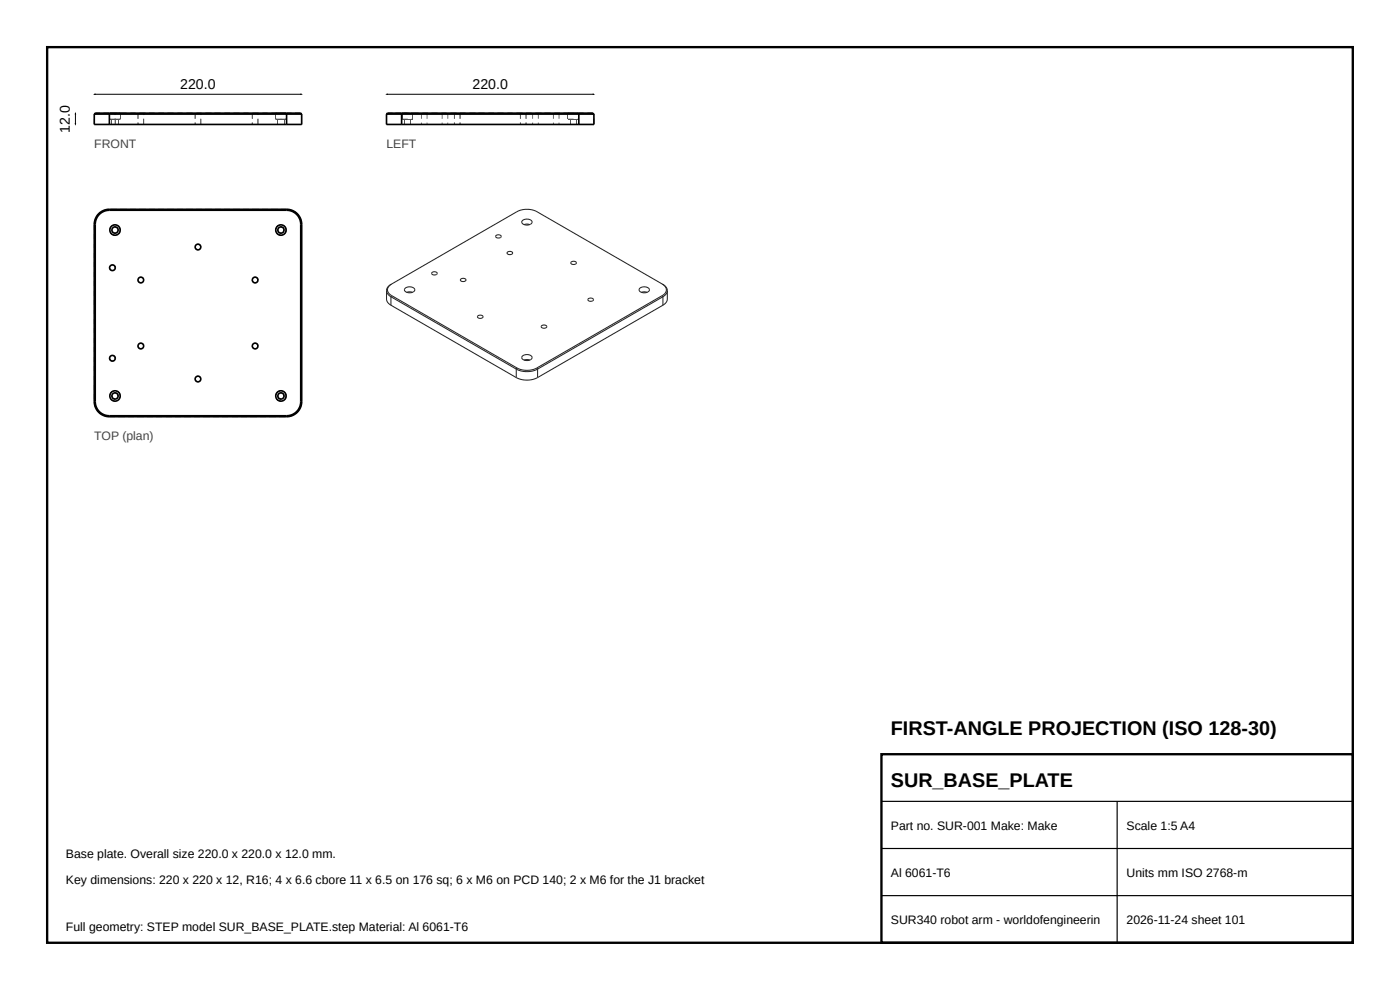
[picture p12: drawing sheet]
<svg xmlns="http://www.w3.org/2000/svg" width="297mm" height="210mm" viewBox="0 0 297 210" stroke-linecap="round" stroke-linejoin="round" font-family="sans-serif">
<path d="M10 10h277v190h-277zM187 160h100v40h-100z" fill="none" stroke="#000" stroke-width=".5"/>
<path d="M187 170h100M187 180h100M237 170v30M187 190h100" fill="none" stroke="#000" stroke-width=".25"/>
<g fill="#555">
<path d="M23.9 26.3h1.2v.2h-1.2z"/>
<path d="M23.7 26.3h1.2v.2h-1.2z"/>
<path d="M23.3 26.3h1.2v.2h-1.2z"/>
<path d="M29.3 26.3h1.2v.2h-1.2z"/>
<path d="M41.4 26.3h1.2v.2h-1.2z"/>
<path d="M59.1 26.3h1.2v.2h-1.2z"/>
<path d="M58.9 26.3h1.2v.2h-1.2z"/>
<path d="M53.5 26.3h1.2v.2h-1.2z"/>
<path d="M23.3 23.9h1.2v.2h-1.2z"/>
<path d="M29.3 23.9h1.2v.2h-1.2z"/>
<path d="M41.4 23.9h1.2v.2h-1.2z"/>
<path d="M53.5 23.9h1.2v.2h-1.2z"/>
<path d="M25 25.3h.2v1.1h-.2z"/>
<path d="M23.9 25.2h1.2v.2h-1.2z"/>
<path d="M23.7 25.2h1.2v.2h-1.2z"/>
<path d="M60.2 25.3h.2v1.1h-.2z"/>
<path d="M59.1 25.2h1.2v.2h-1.2z"/>
<path d="M58.9 25.2h1.2v.2h-1.2z"/>
<path d="M19.9 24.1l.2-.2 .2 .2-.2 .2z"/>
<path d="M63.7 24.1l.2-.2 .2 .2-.2 .2z"/>
<path d="M25.4 24.1h.2v1.2h-.2z"/>
<path d="M60.6 24.1h.2v1.2h-.2z"/>
<path d="M23.7 25.3h.1v1.1h-.1z"/>
<path d="M58.9 25.3h.1v1.1h-.1z"/>
<path d="M23.2 24h.2v1.2h-.2z"/>
<path d="M58.4 24h.2v1.2h-.2z"/>
<path d="M22 26.3h1.2v.2h-1.2zM20 26.3h1.2v.2h-1.2z"/>
<path d="M62.8 26.3h1.2v.2h-1.2zM60.8 26.3h1.2v.2h-1.2z"/>
<path d="M59.6 26.3h1.2v.2h-1.2zM57.6 26.3h1.2v.2h-1.2zM55.6 26.3h1.2v.2h-1.2zM53.6 26.3h1.2v.2h-1.2zM51.6 26.3h1.2v.2h-1.2zM49.6 26.3h1.2v.2h-1.2zM47.6 26.3h1.2v.2h-1.2zM45.6 26.3h1.2v.2h-1.2zM43.6 26.3h1.2v.2h-1.2zM41.6 26.3h1.2v.2h-1.2zM39.6 26.3h1.2v.2h-1.2zM37.6 26.3h1.2v.2h-1.2zM35.6 26.3h1.2v.2h-1.2zM33.6 26.3h1.2v.2h-1.2zM31.6 26.3h1.2v.2h-1.2zM29.6 26.3h1.2v.2h-1.2zM27.6 26.3h1.2v.2h-1.2zM25.6 26.3h1.2v.2h-1.2zM23.6 26.3h1.2v.2h-1.2z"/>
<path d="M19.9 25.2h.2v1.2h-.2zM19.9 24.2h.2v.2h-.2z"/>
<path d="M22 23.9h1.2v.2h-1.2zM20.2 23.9h1v.2h-1z"/>
<path d="M62.6 23.9h1.2v.2h-1.2zM60.8 23.9h1v.2h-1z"/>
<path d="M59.6 23.9h1.2v.2h-1.2zM57.6 23.9h1.2v.2h-1.2zM55.6 23.9h1.2v.2h-1.2zM53.6 23.9h1.2v.2h-1.2zM51.6 23.9h1.2v.2h-1.2zM49.6 23.9h1.2v.2h-1.2zM47.6 23.9h1.2v.2h-1.2zM45.6 23.9h1.2v.2h-1.2zM43.6 23.9h1.2v.2h-1.2zM41.6 23.9h1.2v.2h-1.2zM39.6 23.9h1.2v.2h-1.2zM37.6 23.9h1.2v.2h-1.2zM35.6 23.9h1.2v.2h-1.2zM33.6 23.9h1.2v.2h-1.2zM31.6 23.9h1.2v.2h-1.2zM29.6 23.9h1.2v.2h-1.2zM27.6 23.9h1.2v.2h-1.2zM25.6 23.9h1.2v.2h-1.2zM23.6 23.9h1.2v.2h-1.2z"/>
<path d="M24.3 23.9h1.2v.2h-1.2zM23.3 23.9h.2v.2h-.2z"/>
<path d="M23.3 23.9h1.2v.2h-1.2zM25.3 23.9h.2v.2h-.2z"/>
<path d="M59.5 23.9h1.2v.2h-1.2zM58.5 23.9h.2v.2h-.2z"/>
<path d="M58.5 23.9h1.2v.2h-1.2zM60.5 23.9h.2v.2h-.2z"/>
<path d="M24.3 23.9h1.2v.2h-1.2zM23.3 23.9h.2v.2h-.2z"/>
<path d="M23.3 23.9h1.2v.2h-1.2zM25.3 23.9h.2v.2h-.2z"/>
<path d="M59.5 23.9h1.2v.2h-1.2zM58.5 23.9h.2v.2h-.2z"/>
<path d="M58.5 23.9h1.2v.2h-1.2zM60.5 23.9h.2v.2h-.2z"/>
<path d="M63.9 25.2h.2v1.2h-.2zM63.9 24.2h.2v.2h-.2z"/>
<path d="M22 24.1h1.2v.2h-1.2zM20 24.1h1.2v.2h-1.2z"/>
<path d="M62.8 24.1h1.2v.2h-1.2zM60.8 24.1h1.2v.2h-1.2z"/>
<path d="M59.6 24.1h1.2v.2h-1.2zM57.6 24.1h1.2v.2h-1.2zM55.6 24.1h1.2v.2h-1.2zM53.6 24.1h1.2v.2h-1.2zM51.6 24.1h1.2v.2h-1.2zM49.6 24.1h1.2v.2h-1.2zM47.6 24.1h1.2v.2h-1.2zM45.6 24.1h1.2v.2h-1.2zM43.6 24.1h1.2v.2h-1.2zM41.6 24.1h1.2v.2h-1.2zM39.6 24.1h1.2v.2h-1.2zM37.6 24.1h1.2v.2h-1.2zM35.6 24.1h1.2v.2h-1.2zM33.6 24.1h1.2v.2h-1.2zM31.6 24.1h1.2v.2h-1.2zM29.6 24.1h1.2v.2h-1.2zM27.6 24.1h1.2v.2h-1.2zM25.6 24.1h1.2v.2h-1.2zM23.6 24.1h1.2v.2h-1.2z"/>
<path d="M24.4 25.2h.1v1.2h-.1zM24.4 24h.1v.4h-.1z"/>
<path d="M30.4 25.2h.2v1.2h-.2zM30.4 24h.2v.4h-.2z"/>
<path d="M42.5 25.2h.2v1.2h-.2zM42.5 24h.2v.4h-.2z"/>
<path d="M54.6 25.2h.2v1.2h-.2zM54.6 24h.2v.4h-.2z"/>
<path d="M30.4 25.2h.2v1.2h-.2zM30.4 24h.2v.4h-.2z"/>
<path d="M24.4 25.2h.1v1.2h-.1zM24.4 24h.1v.4h-.1z"/>
<path d="M54.6 25.2h.2v1.2h-.2zM54.6 24h.2v.4h-.2z"/>
<path d="M42.5 25.2h.2v1.2h-.2zM42.5 24h.2v.4h-.2z"/>
<path d="M24.3 25.2h1.2v.2h-1.2zM23.3 25.2h.2v.2h-.2z"/>
<path d="M23.3 25.2h1.2v.2h-1.2zM25.3 25.2h.2v.2h-.2z"/>
<path d="M59.5 25.2h1.2v.2h-1.2zM58.5 25.2h.2v.2h-.2z"/>
<path d="M58.5 25.2h1.2v.2h-1.2zM60.5 25.2h.2v.2h-.2z"/>
<path d="M24.3 25.2h1.2v.2h-1.2zM23.3 25.2h.2v.2h-.2z"/>
<path d="M23.3 25.2h1.2v.2h-1.2zM25.3 25.2h.2v.2h-.2z"/>
<path d="M59.5 25.2h1.2v.2h-1.2zM58.5 25.2h.2v.2h-.2z"/>
<path d="M58.5 25.2h1.2v.2h-1.2zM60.5 25.2h.2v.2h-.2z"/>
<path d="M23.2 24h.1v1.2h-.1zM23.2 26h.1v.4h-.1z"/>
<path d="M29.2 24h.2v1.2h-.2zM29.2 26h.2v.4h-.2z"/>
<path d="M41.3 24h.2v1.2h-.2zM41.3 26h.2v.4h-.2z"/>
<path d="M53.4 24h.2v1.2h-.2zM53.4 26h.2v.4h-.2z"/>
<path d="M29.2 24h.2v1.2h-.2zM29.2 26h.2v.4h-.2z"/>
<path d="M23.2 24h.1v1.2h-.1zM23.2 26h.1v.4h-.1z"/>
<path d="M53.4 24h.2v1.2h-.2zM53.4 26h.2v.4h-.2z"/>
<path d="M41.3 24h.2v1.2h-.2zM41.3 26h.2v.4h-.2z"/>
</g>
<path d="M20 24.2h44M20 24.2v2.2h3.2M23.2 24h-3l-.2 .2M23.2 26.4h37.6M23.2 24h37.6M23.2 24v2.4M60.8 24h3l.2 .2M60.8 24v2.4M64 24.2v2.2h-3.2" fill="none" stroke="#000" stroke-width=".35"/>
<g fill="#555">
<path d="M23.2 88.3h1.2v.2h-1.2zM25.2 88.3h1.2v.2h-1.2zM27.2 88.3h1.2v.2h-1.2zM29.2 88.3h1.2v.2h-1.2zM31.2 88.3h1.2v.2h-1.2zM33.2 88.3h1.2v.2h-1.2zM35.2 88.3h1.2v.2h-1.2zM37.2 88.3h1.2v.2h-1.2zM39.2 88.3h1.2v.2h-1.2zM41.2 88.3h1.2v.2h-1.2zM43.2 88.3h1.2v.2h-1.2zM45.2 88.3h1.2v.2h-1.2zM47.2 88.3h1.2v.2h-1.2zM49.2 88.3h1.2v.2h-1.2zM51.2 88.3h1.2v.2h-1.2zM53.2 88.3h1.2v.2h-1.2zM55.2 88.3h1.2v.2h-1.2zM57.2 88.3h1.2v.2h-1.2zM59.2 88.3h1.2v.2h-1.2z"/>
<path d="M19.9 85.2h.2v.6l.2 .5-.2 .1zM20.5 87.1l.2-.1 .2 .5 .6 .3-.1 .2zM22.2 88.1l.4 .2h.6v.2l-1-.2z"/>
<path d="M60.8 88.3h.6l.5-.2 .1 .2-1.2 .2zM63.4 86.9l.1 .1-.8 .9-.1-.2 .5-.2zM63.9 85.2h.2l-.2 1h-.1l.1-.4z"/>
<path d="M19.9 47.6h.2v1.2h-.2zM19.9 49.6h.2v1.2h-.2zM19.9 51.6h.2v1.2h-.2zM19.9 53.6h.2v1.2h-.2zM19.9 55.6h.2v1.2h-.2zM19.9 57.6h.2v1.2h-.2zM19.9 59.6h.2v1.2h-.2zM19.9 61.6h.2v1.2h-.2zM19.9 63.6h.2v1.2h-.2zM19.9 65.6h.2v1.2h-.2zM19.9 67.6h.2v1.2h-.2zM19.9 69.6h.2v1.2h-.2zM19.9 71.6h.2v1.2h-.2zM19.9 73.6h.2v1.2h-.2zM19.9 75.6h.2v1.2h-.2zM19.9 77.6h.2v1.2h-.2zM19.9 79.6h.2v1.2h-.2zM19.9 81.6h.2v1.2h-.2zM19.9 83.6h.2v1.2h-.2z"/>
<path d="M63.9 84h.2v1.2h-.2zM63.9 82h.2v1.2h-.2zM63.9 80h.2v1.2h-.2zM63.9 78h.2v1.2h-.2zM63.9 76h.2v1.2h-.2zM63.9 74h.2v1.2h-.2zM63.9 72h.2v1.2h-.2zM63.9 70h.2v1.2h-.2zM63.9 68h.2v1.2h-.2zM63.9 66h.2v1.2h-.2zM63.9 64h.2v1.2h-.2zM63.9 62h.2v1.2h-.2zM63.9 60h.2v1.2h-.2zM63.9 58h.2v1.2h-.2zM63.9 56h.2v1.2h-.2zM63.9 54h.2v1.2h-.2zM63.9 52h.2v1.2h-.2zM63.9 50h.2v1.2h-.2zM63.9 48h.2v1.2h-.2z"/>
<path d="M22 44.5l1.2-.2v.2h-.6l-.5 .2zM20.9 45.3l.4-.4 .1 .2-.5 .2-.3 .6-.2-.1zM20.1 46.6h.2l-.2 .4v.6h-.2z"/>
<path d="M63.7 46.5l.2-.1v.2l.2 1h-.2v-.6zM62.6 44.8l.9 .9-.2 .1-.2-.5-.6-.3zM60.8 44.3l1 .2v.1l-.4-.1h-.6z"/>
<path d="M59.6 44.3h1.2v.2h-1.2zM57.6 44.3h1.2v.2h-1.2zM55.6 44.3h1.2v.2h-1.2zM53.6 44.3h1.2v.2h-1.2zM51.6 44.3h1.2v.2h-1.2zM49.6 44.3h1.2v.2h-1.2zM47.6 44.3h1.2v.2h-1.2zM45.6 44.3h1.2v.2h-1.2zM43.6 44.3h1.2v.2h-1.2zM41.6 44.3h1.2v.2h-1.2zM39.6 44.3h1.2v.2h-1.2zM37.6 44.3h1.2v.2h-1.2zM35.6 44.3h1.2v.2h-1.2zM33.6 44.3h1.2v.2h-1.2zM31.6 44.3h1.2v.2h-1.2zM29.6 44.3h1.2v.2h-1.2zM27.6 44.3h1.2v.2h-1.2zM25.6 44.3h1.2v.2h-1.2zM23.6 44.3h1.2v.2h-1.2z"/>
<path d="M24.2 83.3a.74 .74 0 0 1 1 .7h-.2v-.1l-.2-.4-.4-.2-.1 .1zM23.7 83.9h.1l-.1 .2 .2 .4 .4 .1h.2v.1a.74 .74 0 0 1-.8-.8zM25 84h.2l-.1 .1h-.1z"/>
<path d="M23.6 75.4a.69 .69 0 0 1 .9 .6h-.1v-.1l-.2-.4-.3-.1-.3 .1zM23.2 76.1h.2l-.1 .2 .3 .2 .4 .1 .2-.2 .1 .2a.68 .68 0 0 1-1.1-.5z"/>
<path d="M29.6 72.8a.69 .69 0 0 1 1 .6h-.2l.1-.1-.2-.4-.4-.1-.2 .1zM29.2 73.5h.2l-.1 .2 .3 .2 .4 .1 .2-.2 .1 .2a.68 .68 0 0 1-1.1-.5z"/>
<path d="M41.7 79.8a.69 .69 0 0 1 1 .6h-.2l.1-.1-.2-.4-.4-.1-.2 .1zM41.3 80.5h.2v.2l.2 .2 .4 .1 .2-.2 .1 .2a.68 .68 0 0 1-1.1-.5z"/>
<path d="M59.4 83.3a.74 .74 0 0 1 1 .7h-.2v-.1l-.2-.4-.4-.2-.1 .1zM58.9 83.9h.1l-.1 .2 .2 .4 .4 .1h.2v.1a.74 .74 0 0 1-.8-.8zM60.2 84h.2l-.1 .1h-.1z"/>
<path d="M53.8 72.8a.69 .69 0 0 1 1 .6h-.2l.1-.1-.2-.4-.4-.1-.2 .1zM53.4 73.5h.2v.2l.3 .2 .4 .1 .1-.2 .1 .2a.68 .68 0 0 1-1.1-.5z"/>
<path d="M29.6 58.8a.69 .69 0 0 1 1 .6h-.2l.1-.1-.2-.4-.4-.1-.2 .1zM29.2 59.5h.2l-.1 .2 .3 .2 .4 .1 .2-.2 .1 .2a.68 .68 0 0 1-1.1-.5z"/>
<path d="M23.6 56.2a.69 .69 0 0 1 .9 .6h-.1v-.1l-.2-.4-.3-.1-.3 .1zM23.2 56.9h.2l-.1 .2 .3 .2 .4 .1 .2-.2 .1 .2a.68 .68 0 0 1-1.1-.5z"/>
<path d="M24.2 48.1a.74 .74 0 0 1 1 .7h-.2v-.1l-.2-.4-.4-.2-.1 .2zM23.7 48.7h.1l-.1 .2 .2 .4 .4 .2 .2-.1v.1a.74 .74 0 0 1-.8-.8zM25 48.8h.2l-.1 .1h-.1z"/>
<path d="M53.8 58.8a.69 .69 0 0 1 1 .6h-.2l.1-.1-.2-.4-.4-.1-.2 .1zM53.4 59.5h.2v.2l.3 .2 .4 .1 .1-.2 .1 .2a.68 .68 0 0 1-1.1-.5z"/>
<path d="M41.7 51.8a.69 .69 0 0 1 1 .6h-.2l.1-.1-.2-.4-.4-.1-.2 .1zM41.3 52.5h.2v.2l.2 .2 .4 .1 .2-.2 .1 .2a.68 .68 0 0 1-1.1-.5z"/>
<path d="M59.4 48.1a.74 .74 0 0 1 1 .7h-.2v-.1l-.2-.4-.4-.2-.1 .2zM58.9 48.7h.1l-.1 .2 .2 .4 .4 .2 .2-.1v.1a.74 .74 0 0 1-.8-.8zM60.2 48.8h.2l-.1 .1h-.1z"/>
<path d="M24.9 82.9l.5 .5 .2 .6h-.2v-.4l-.3-.4-.2-.1zM23.5 83.2l.6-.4v.2l-.4 .1-.3 .4v.3l-.2-.1zM23.4 84.6l.1-.1 .4 .5h.5v.2l-.5-.1zM25.4 84h.2v.2l-.4 .7-.1-.2 .3-.3z"/>
<path d="M60.1 82.9l.5 .5 .2 .6h-.2v-.4l-.3-.4-.2-.1zM58.7 83.2l.6-.4v.2l-.4 .1-.3 .4v.3l-.2-.1zM58.6 84.6l.1-.1 .4 .5h.5v.2l-.5-.1zM60.6 84h.2v.2l-.4 .7-.1-.2 .3-.3z"/>
<path d="M24.9 47.7l.5 .5 .2 .6h-.2v-.4l-.3-.4-.2-.1zM23.5 48l.6-.4v.2l-.4 .1-.3 .4v.3l-.2-.1zM23.4 49.4l.1-.1 .4 .5h.5v.2l-.5-.1zM25.4 48.8h.2v.2l-.4 .7-.1-.2 .3-.3z"/>
<path d="M60.1 47.7l.5 .5 .2 .6h-.2v-.4l-.3-.4-.2-.1zM58.7 48l.6-.4v.2l-.4 .1-.3 .4v.3l-.2-.1zM58.6 49.4l.1-.1 .4 .5h.5v.2l-.5-.1zM60.6 48.8h.2v.2l-.4 .7-.1-.2 .3-.3z"/>
</g>
<g fill="none" stroke="#000" stroke-width=".35">
<path d="M20 47.6v37.6M20 47.6h.2M20.2 47.6v37.6M23.2 44.6a3 3 0 0 0-3 3M23.2 44.4a3.2 3.2 0 0 0-3.2 3.2M23.2 44.6h37.6M23.2 44.4h37.6M23.2 44.4v.2M60.8 44.6a3 3 0 0 1 3 3M60.8 44.4a3.2 3.2 0 0 1 3.2 3.2M60.8 44.4v.2M63.8 47.6v37.6"/>
<path d="M63.8 47.6h.2M64 47.6v37.6M20 85.2a3.2 3.2 0 0 0 3.2 3.2M20 85.2h.2M20.2 85.2a3 3 0 0 0 3 3M23.2 88.4h37.6M23.2 88.2h37.6M23.2 88.2v.2M60.8 88.2v.2M63.8 85.2a3 3 0 0 1-3 3M63.8 85.2h.2M64 85.2a3.2 3.2 0 0 1-3.2 3.2"/>
<circle cx="23.9" cy="56.8" r=".6"/>
<circle cx="24.4" cy="48.8" r="1.1"/>
<circle cx="24.4" cy="48.8" r=".66"/>
<circle cx="29.9" cy="59.4" r=".6"/>
<circle cx="42" cy="52.4" r=".6"/>
<circle cx="54.1" cy="59.4" r=".6"/>
<circle cx="59.6" cy="48.8" r="1.1"/>
<circle cx="59.6" cy="48.8" r=".66"/>
<circle cx="23.9" cy="76" r=".6"/>
<circle cx="29.9" cy="73.4" r=".6"/>
<circle cx="54.1" cy="73.4" r=".6"/>
<circle cx="24.4" cy="84" r="1.1"/>
<circle cx="24.4" cy="84" r=".66"/>
<circle cx="42" cy="80.4" r=".6"/>
<circle cx="59.6" cy="84" r="1.1"/>
<circle cx="59.6" cy="84" r=".66"/>
</g>
<g fill="#555">
<path d="M125.9 23.9l.2 .2-.2 .2-.2-.2z"/>
<path d="M120.9 26.3h.7v.2h-.7z"/>
<path d="M120.9 26.3h1.2v.2h-1.2z"/>
<path d="M121.6 26.3h.7v.2h-.7z"/>
<path d="M113 26.3h.6v.2h-.6z"/>
<path d="M113 26.3h1.2v.2h-1.2z"/>
<path d="M113.6 26.3h.6v.2h-.6z"/>
<path d="M110.4 26.3h.6v.2h-.6z"/>
<path d="M110.4 26.3h1.2v.2h-1.2z"/>
<path d="M111 26.3h.6v.2h-.6z"/>
<path d="M117.4 26.3h.6v.2h-.6z"/>
<path d="M117.4 26.3h1.2v.2h-1.2z"/>
<path d="M118 26.3h.6v.2h-.6z"/>
<path d="M96.4 26.3h.6v.2h-.6z"/>
<path d="M96.4 26.3h1.2v.2h-1.2z"/>
<path d="M97 26.3h.6v.2h-.6z"/>
<path d="M93.8 26.3h.6v.2h-.6z"/>
<path d="M93.8 26.3h1.2v.2h-1.2z"/>
<path d="M94.4 26.3h.6v.2h-.6z"/>
<path d="M85.7 26.3h.7v.2h-.7z"/>
<path d="M85.7 26.3h1.2v.2h-1.2z"/>
<path d="M86.4 26.3h.7v.2h-.7z"/>
<path d="M89.4 26.3h.6v.2h-.6z"/>
<path d="M89.4 26.3h1.2v.2h-1.2z"/>
<path d="M90 26.3h.6v.2h-.6z"/>
<path d="M120.5 23.9h1.1v.2h-1.1z"/>
<path d="M121.6 23.9h1.1v.2h-1.1z"/>
<path d="M113 23.9h.6v.2h-.6z"/>
<path d="M113 23.9h1.2v.2h-1.2z"/>
<path d="M113.6 23.9h.6v.2h-.6z"/>
<path d="M110.4 23.9h.6v.2h-.6z"/>
<path d="M110.4 23.9h1.2v.2h-1.2z"/>
<path d="M111 23.9h.6v.2h-.6z"/>
<path d="M117.4 23.9h.6v.2h-.6z"/>
<path d="M117.4 23.9h1.2v.2h-1.2z"/>
<path d="M118 23.9h.6v.2h-.6z"/>
<path d="M96.4 23.9h.6v.2h-.6z"/>
<path d="M96.4 23.9h1.2v.2h-1.2z"/>
<path d="M97 23.9h.6v.2h-.6z"/>
<path d="M93.8 23.9h.6v.2h-.6z"/>
<path d="M93.8 23.9h1.2v.2h-1.2z"/>
<path d="M94.4 23.9h.6v.2h-.6z"/>
<path d="M85.3 23.9h1.1v.2h-1.1z"/>
<path d="M86.4 23.9h1.1v.2h-1.1z"/>
<path d="M89.4 23.9h.6v.2h-.6z"/>
<path d="M89.4 23.9h1.2v.2h-1.2z"/>
<path d="M90 23.9h.6v.2h-.6z"/>
<path d="M121.6 25.2h.7v.2h-.7z"/>
<path d="M121.1 25.2h1.2v.2h-1.2z"/>
<path d="M120.9 25.2h.7v.2h-.7z"/>
<path d="M86.4 25.2h.7v.2h-.7z"/>
<path d="M85.9 25.2h1.2v.2h-1.2z"/>
<path d="M85.7 25.2h.7v.2h-.7z"/>
<path d="M82.1 23.9l.2 .2-.2 .2-.2-.2z"/>
<path d="M120.5 25.2h1.1v.2h-1.1z"/>
<path d="M121.6 25.2h1.1v.2h-1.1z"/>
<path d="M85.3 25.2h1.1v.2h-1.1z"/>
<path d="M86.4 25.2h1.1v.2h-1.1z"/>
<path d="M120.8 25.3h.2v1.1h-.2z"/>
<path d="M122.2 25.3h.1v1.1h-.1z"/>
<path d="M85.7 25.3h.1v1.1h-.1z"/>
<path d="M87 25.3h.2v1.1h-.2z"/>
<path d="M120.4 24h.2v1.2h-.2z"/>
<path d="M122.6 24h.2v1.2h-.2z"/>
<path d="M85.2 24h.2v1.2h-.2z"/>
<path d="M87.4 24h.2v1.2h-.2z"/>
<path d="M125.9 25.2h.2v1.2h-.2zM125.9 24.2h.2v.2h-.2z"/>
<path d="M124.8 26.3h1.2v.2h-1.2zM122.8 26.3h1.2v.2h-1.2z"/>
<path d="M121.6 26.3h1.2v.2h-1.2zM119.6 26.3h1.2v.2h-1.2zM117.6 26.3h1.2v.2h-1.2zM115.6 26.3h1.2v.2h-1.2zM113.6 26.3h1.2v.2h-1.2zM111.6 26.3h1.2v.2h-1.2zM109.6 26.3h1.2v.2h-1.2zM107.6 26.3h1.2v.2h-1.2zM105.6 26.3h1.2v.2h-1.2zM103.6 26.3h1.2v.2h-1.2zM101.6 26.3h1.2v.2h-1.2zM99.6 26.3h1.2v.2h-1.2zM97.6 26.3h1.2v.2h-1.2zM95.6 26.3h1.2v.2h-1.2zM93.6 26.3h1.2v.2h-1.2zM91.6 26.3h1.2v.2h-1.2zM89.6 26.3h1.2v.2h-1.2zM87.6 26.3h1.2v.2h-1.2zM85.6 26.3h1.2v.2h-1.2z"/>
<path d="M84 26.3h1.2v.2h-1.2zM82 26.3h1.2v.2h-1.2z"/>
<path d="M124.8 24.1h1.2v.2h-1.2zM122.8 24.1h1.2v.2h-1.2z"/>
<path d="M124.6 23.9h1.2v.2h-1.2zM122.8 23.9h1v.2h-1z"/>
<path d="M121.6 23.9h1.2v.2h-1.2zM119.6 23.9h1.2v.2h-1.2zM117.6 23.9h1.2v.2h-1.2zM115.6 23.9h1.2v.2h-1.2zM113.6 23.9h1.2v.2h-1.2zM111.6 23.9h1.2v.2h-1.2zM109.6 23.9h1.2v.2h-1.2zM107.6 23.9h1.2v.2h-1.2zM105.6 23.9h1.2v.2h-1.2zM103.6 23.9h1.2v.2h-1.2zM101.6 23.9h1.2v.2h-1.2zM99.6 23.9h1.2v.2h-1.2zM97.6 23.9h1.2v.2h-1.2zM95.6 23.9h1.2v.2h-1.2zM93.6 23.9h1.2v.2h-1.2zM91.6 23.9h1.2v.2h-1.2zM89.6 23.9h1.2v.2h-1.2zM87.6 23.9h1.2v.2h-1.2zM85.6 23.9h1.2v.2h-1.2z"/>
<path d="M84 23.9h1.2v.2h-1.2zM82.2 23.9h1v.2h-1z"/>
<path d="M120.5 23.9h1.2v.2h-1.2zM122.5 23.9h.2v.2h-.2z"/>
<path d="M120.5 23.9h1.2v.2h-1.2zM122.5 23.9h.2v.2h-.2z"/>
<path d="M85.3 23.9h1.2v.2h-1.2zM87.3 23.9h.2v.2h-.2z"/>
<path d="M85.3 23.9h1.2v.2h-1.2zM87.3 23.9h.2v.2h-.2z"/>
<path d="M121.6 24.1h1.2v.2h-1.2zM119.6 24.1h1.2v.2h-1.2zM117.6 24.1h1.2v.2h-1.2zM115.6 24.1h1.2v.2h-1.2zM113.6 24.1h1.2v.2h-1.2zM111.6 24.1h1.2v.2h-1.2zM109.6 24.1h1.2v.2h-1.2zM107.6 24.1h1.2v.2h-1.2zM105.6 24.1h1.2v.2h-1.2zM103.6 24.1h1.2v.2h-1.2zM101.6 24.1h1.2v.2h-1.2zM99.6 24.1h1.2v.2h-1.2zM97.6 24.1h1.2v.2h-1.2zM95.6 24.1h1.2v.2h-1.2zM93.6 24.1h1.2v.2h-1.2zM91.6 24.1h1.2v.2h-1.2zM89.6 24.1h1.2v.2h-1.2zM87.6 24.1h1.2v.2h-1.2zM85.6 24.1h1.2v.2h-1.2z"/>
<path d="M84 24.1h1.2v.2h-1.2zM82 24.1h1.2v.2h-1.2z"/>
<path d="M81.9 25.2h.2v1.2h-.2zM81.9 24.2h.2v.2h-.2z"/>
<path d="M120.5 25.2h1.2v.2h-1.2zM122.5 25.2h.2v.2h-.2z"/>
<path d="M120.5 25.2h1.2v.2h-1.2zM122.5 25.2h.2v.2h-.2z"/>
<path d="M85.3 25.2h1.2v.2h-1.2zM87.3 25.2h.2v.2h-.2z"/>
<path d="M85.3 25.2h1.2v.2h-1.2zM87.3 25.2h.2v.2h-.2z"/>
<path d="M112.9 24h.2v1.2h-.2zM112.9 26h.2v.4h-.2z"/>
<path d="M114.1 24h.2v1.2h-.2zM114.1 26h.2v.4h-.2z"/>
<path d="M110.3 24h.2v1.2h-.2zM110.3 26h.2v.4h-.2z"/>
<path d="M111.5 24h.2v1.2h-.2zM111.5 26h.2v.4h-.2z"/>
<path d="M117.3 24h.2v1.2h-.2zM117.3 26h.2v.4h-.2z"/>
<path d="M118.5 24h.2v1.2h-.2zM118.5 26h.2v.4h-.2z"/>
<path d="M110.3 24h.2v1.2h-.2zM110.3 26h.2v.4h-.2z"/>
<path d="M111.5 24h.2v1.2h-.2zM111.5 26h.2v.4h-.2z"/>
<path d="M96.3 24h.2v1.2h-.2zM96.3 26h.2v.4h-.2z"/>
<path d="M97.5 24h.2v1.2h-.2zM97.5 26h.2v.4h-.2z"/>
<path d="M93.7 24h.2v1.2h-.2zM93.7 26h.2v.4h-.2z"/>
<path d="M94.9 24h.2v1.2h-.2zM94.9 26h.2v.4h-.2z"/>
<path d="M96.3 24h.2v1.2h-.2zM96.3 26h.2v.4h-.2z"/>
<path d="M97.5 24h.2v1.2h-.2zM97.5 26h.2v.4h-.2z"/>
<path d="M89.3 24h.2v1.2h-.2zM89.3 26h.2v.4h-.2z"/>
<path d="M90.5 24h.2v1.2h-.2zM90.5 26h.2v.4h-.2z"/>
</g>
<path d="M82 24.2h44M82 24.2v2.2h3.2M85.2 24h-3l-.2 .2M85.2 26.4h37.6M85.2 24h37.6M85.2 24v2.4M122.8 24h3l.2 .2M122.8 24v2.4M126 24.2v2.2h-3.2" fill="none" stroke="#000" stroke-width=".35"/>
<g fill="none" stroke="#222" stroke-width=".22">
<path d="M91.7 57.8l.7-.1a.34 .34 0 0 1 .4 .4 .34 .34 0 0 1-.5 .2l-.6-.1zM97.8 59.2l.7-.1a.35 .35 0 0 1 .4 .4 .35 .35 0 0 1-.5 .2l-.6-.1zM105.2 50l.8-.2a.34 .34 0 0 1 .3 .4 .34 .34 0 0 1-.4 .3l-.7-.2zM107.7 53.5l.7-.1a.34 .34 0 0 1 .4 .4 .34 .34 0 0 1-.5 .2l-.6-.1zM110.8 46.8a1.18 1.18 0 0 1 2.1 .4 1.28 1.28 0 0 1-2.2-.2zM111.2 47.6h1.2M121.2 55.6l.7-.2a.34 .34 0 0 1 .4 .4 .34 .34 0 0 1-.5 .3l-.6-.1zM82 61.6a1.6 1.6 0 0 0 .9 1.4M82 61.6v1.8a1.6 1.6 0 0 0 .9 1.3M82.9 63l26.6 15.3M82.9 64.7l26.6 15.4M82.9 63v1.7"/>
<path d="M83.1 60.3a1.29 1.29 0 0 0-.9 1.2 1.29 1.29 0 0 0 .9 1.2M83.1 62.7l26.6 15.4M83.1 62.7l-.2 .3M85.9 61.2a1.18 1.18 0 0 1 2.1 .4 1.28 1.28 0 0 1-2.2-.2zM86.3 62h1.2M101.4 67l.7-.1a.34 .34 0 0 1 .4 .4 .34 .34 0 0 1-.5 .2l-.6-.1zM109.5 78.3a5 5 0 0 0 4.6 0M109.5 78.3v1.8M109.7 78.1a4.7 4.7 0 0 0 4.2 0M109.7 78.1l-.2 .2M110.8 75.6a1.18 1.18 0 0 1 2.1 .4 1.28 1.28 0 0 1-2.2-.2zM111.2 76.4h1.2"/>
<path d="M113.9 78.1l.2 .2M114.1 78.3v1.8M114.9 69.1l.7-.1a.34 .34 0 0 1 .4 .4 .34 .34 0 0 1-.5 .2l-.6-.1zM124.8 63.4l.7-.1a.35 .35 0 0 1 .4 .4 .35 .35 0 0 1-.5 .2l-.6-.1zM135.7 61.2a1.18 1.18 0 0 1 2.1 .4 1.28 1.28 0 0 1-2.2-.2zM136.1 62h1.2M140.5 60.3l-26.6-15.4a4.7 4.7 0 0 0-4.2 0l-26.8 15.4a1.6 1.6 0 0 0-.9 1.3M140.5 60.3a1.29 1.29 0 0 1 .9 1.2 1.29 1.29 0 0 1-.9 1.2M140.5 60.3a1.75 1.75 0 0 1 1.1 1.3M140.5 62.7l-26.6 15.4M140.5 62.7l.1 .3M140.6 64.7l-26.5 15.4"/>
<path d="M140.6 63l-26.5 15.3M140.6 63v1.7M141.6 61.6v1.8a1.6 1.6 0 0 1-1 1.3M141.6 61.6a1.6 1.6 0 0 1-1 1.4M109.5 80.1a5 5 0 0 0 4.6 0"/>
</g>
<path d="M20 20h44M82 20h44M16 24v2.4" fill="none" stroke="#000" stroke-width=".21"/>
<path d="M63.7 19.8l.6 .2-.6 .2zM125.7 19.8l.6 .2-.6 .2zM16 23.7l.2 .6h-.4zM15.8 26.1h.4l-.2 .6zM19.7 20l.6-.2v.4zM81.7 20l.6-.2v.4z" fill="#000"/>
<g font-size="4.2">
<text x="189" y="156">FIRST-ANGLE PROJECTION (ISO 128-30)</text>
<text x="189" y="167">SUR_BASE_PLATE</text>
</g>
<g font-size="3">
<text x="38.2" y="18.8">220.0</text>
<text x="100.2" y="18.8">220.0</text>
<text x="14.8" y="28.1" transform="rotate(-90 14.8 28.1)">12.0</text>
</g>
<g font-size="2.6" fill="#444">
<text x="20" y="31.4">FRONT</text>
<text x="82" y="31.4">LEFT</text>
<text x="20" y="93.4">TOP (plan)</text>
</g>
<g font-size="2.6">
<text x="189" y="176">Part no. SUR-001 Make: Make</text>
<text x="239" y="176">Scale 1:5 A4</text>
<text x="14" y="182">Base plate. Overall size 220.0 x 220.0 x 12.0 mm.</text>
<text x="189" y="186">Al 6061-T6</text>
<text x="239" y="186">Units mm ISO 2768-m</text>
<text x="14" y="187.5">Key dimensions: 220 x 220 x 12, R16; 4 x 6.6 cbore 11 x 6.5 on 176 sq; 6 x M6 on PCD 140; 2 x M6 for the J1 bracket</text>
<text x="14" y="197.5">Full geometry: STEP model SUR_BASE_PLATE.step Material: Al 6061-T6</text>
<text x="189" y="196">SUR340 robot arm - worldofengineerin</text>
<text x="239" y="196">2026-11-24 sheet 101</text>
</g>
</svg>
